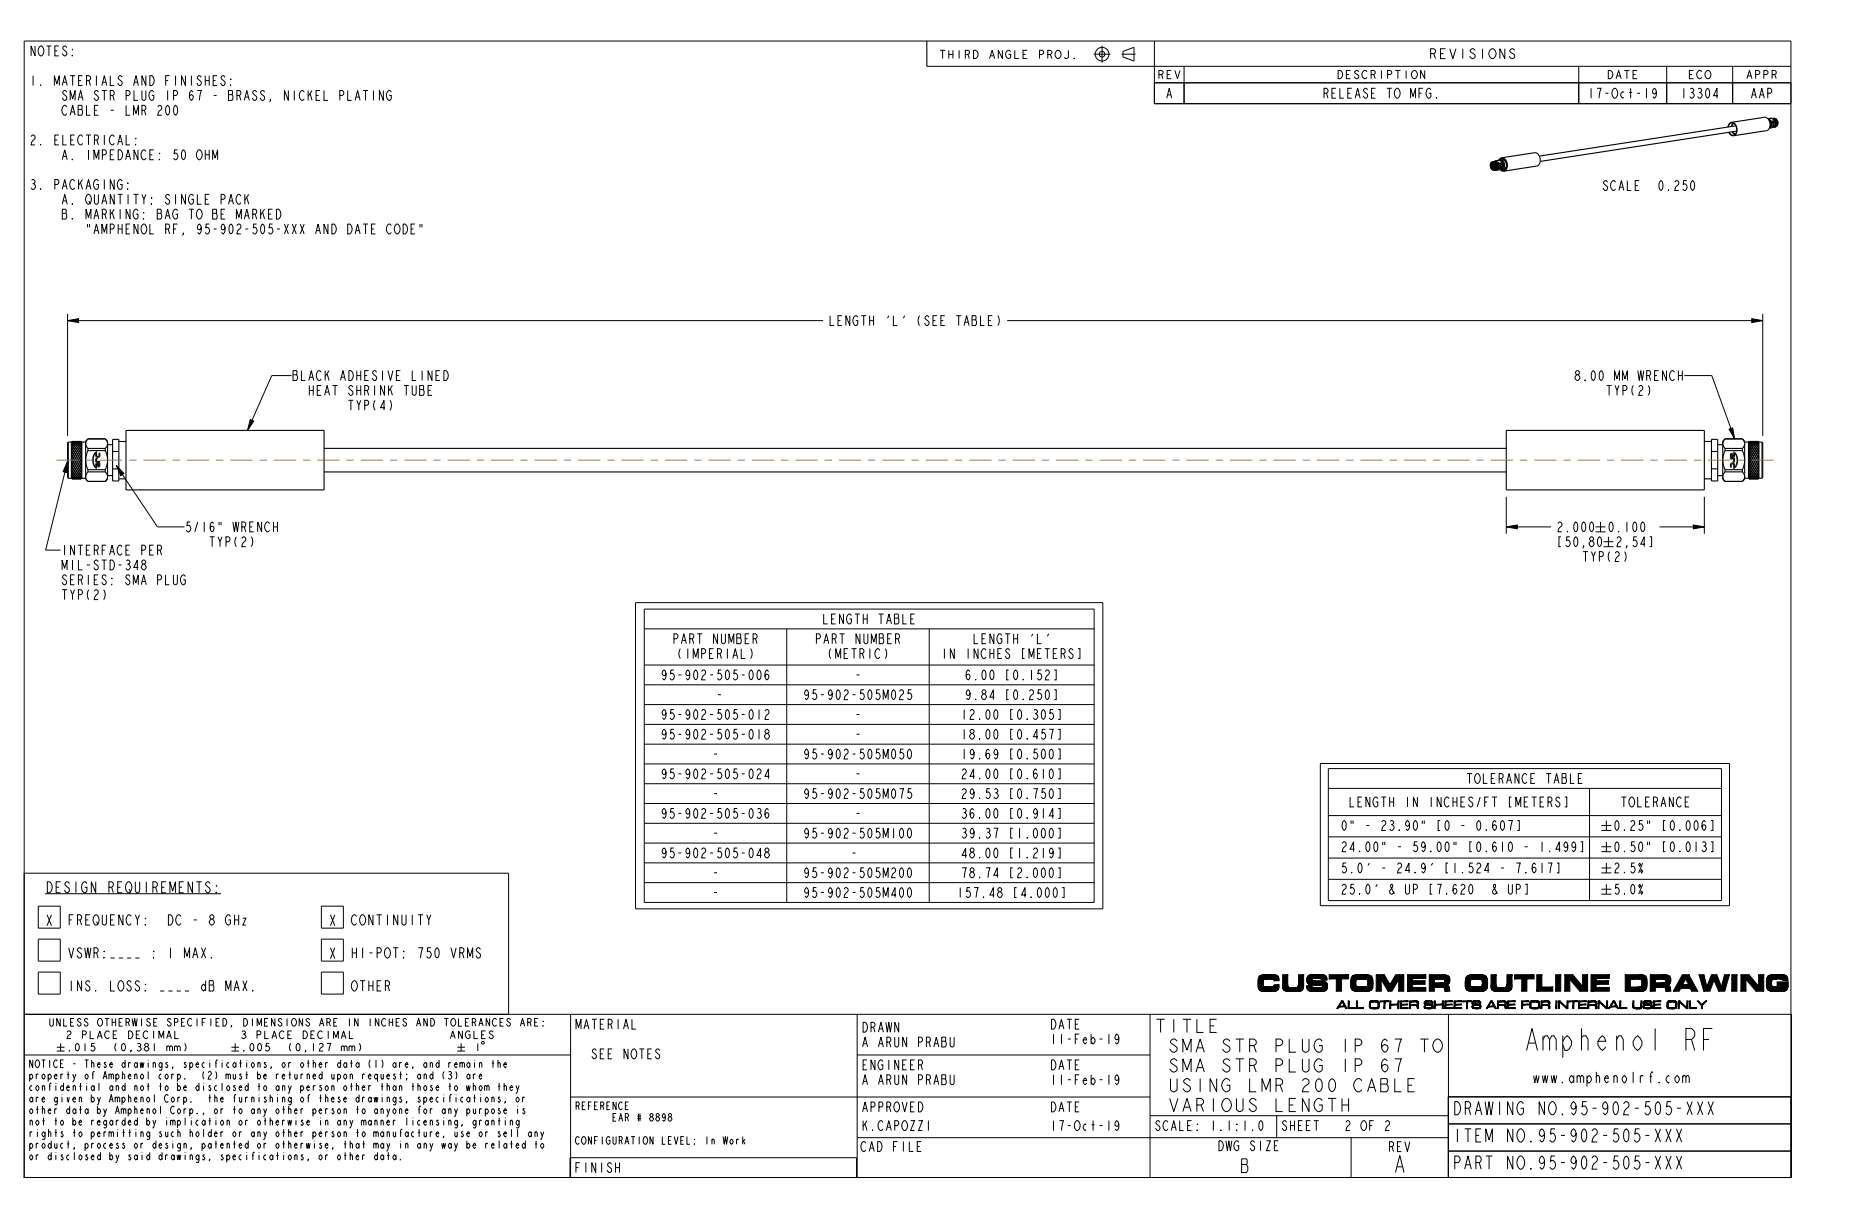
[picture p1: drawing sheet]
<svg xmlns="http://www.w3.org/2000/svg" width="432mm" height="279mm" viewBox="0 0 432 279" stroke-linecap="round" stroke-linejoin="round" font-family="sans-serif">
<g fill="none" stroke="#000" stroke-width=".23">
<path d="M214.1 15.3h199.7M252.7 12.5h3.9M254.6 10.6v3.9M259.1 12.5h3.2M259.5 11.9l2.5-1v3.2l-2.5-.9zM266.7 19.1h147.1M266.7 9.5v14.5h147.1M273.6 15.3v8.7M364.7 15.3v8.7M385.1 15.3v8.7M400.3 15.3v8.7M90.4 21.3l-.3-.4a1.22 1.22 0 0 0-.8 1.2 1.22 1.22 0 0 0 .8 1.1l.3-.4v-.7h-.5"/>
<path d="M63.9 48.3a1.14 1.14 0 0 1 1 .7 1.14 1.14 0 0 1-.2 1.3l-.4 .3h-.4zM15.6 74.1l2.5-.4v.8zM15.6 72.5v28.2M15.6 74.1h174.6M230.5 73a2.03 2.03 0 0 1 0 2.2M232.7 74.1h174.6M404.7 73.7l2.6 .4-2.6 .4zM407.3 72.5v28.2M57.8 97l.8 .3-1.4 2.2zM67.3 86.8h-4.5l-5.6 12.7M389.1 86.8h6.4l5.3 14.6M399.5 99.2l.8-.3 .5 2.5z"/>
<path d="M15.6 106.6l-.2 2.6-.8-.2zM15.6 106.6l-5.1 20.5h3.5M26.9 107.6l1.7 1.8-.7 .5zM26.9 107.6l9.5 14.2h6.2M348 114.8v8.6M393.8 114.8v8.6M146.8 139.3h108v70.7h-108zM348 121.8l2.5-.5v.9zM348 121.8h10.3M368.6 121.8h2.3M368.6 122.9h2.3M369.8 120.6v2.3"/>
<path d="M370.5 125.2h2.2M370.5 126.3h2.2M371.6 124.1v2.2M383.4 121.8h10.4M391.2 121.3l2.6 .5-2.6 .4zM148.8 140.8h104v67.8h-104zM148.8 145.3h104M148.8 153.7h104M148.8 158.3h104M181.8 145.3v63.3M214.7 145.3v63.3M148.8 162.8h104"/>
<path d="M148.8 167.4h104M148.8 172h104M148.8 176.5h104M305 176.4h94.6v32.9h-94.6zM306.9 177.6h90.8v30.5h-90.8zM148.8 181.1h104M148.8 185.7h104M148.8 190.3h104M148.8 194.8h104M148.8 199.4h104M306.9 182.2h90.8M306.9 188.5h90.8"/>
<path d="M306.9 193.4h90.8M306.9 198.3h90.8M350.5 189.6h.5v2.3h-.5M359.7 199.4h.5v2.3h-.5M365.2 194.5h.4v2.3h-.4M367.2 182.2v25.9M370 190.8h2.3M370 191.9h2.3M370 195.7h2.3M370 196.8h2.3M371.1 189.6v2.3M371.1 194.5v2.3"/>
<path d="M371.1 199.4v2.3M373.1 199.8l.3-.4h.3l.3 .4a.88 .88 0 0 1-.6 1l-.3 .9h.9M373.3 189.8l.3-.2a1.55 1.55 0 0 1 0 2.3 1.62 1.62 0 0 1-.3-2.1zM373.3 194.7l.3-.2a1.55 1.55 0 0 1 0 2.3 1.62 1.62 0 0 1-.3-2.1zM375.3 191.7l.1 .2zM375.3 196.6l.1 .2zM376.8 190l.3-.4h.2l.4 .4a.88 .88 0 0 1-.6 1l-.3 .9h.9M377.7 194.5h-.7l-.1 1 .2-.2a.77 .77 0 0 1 .7 .8 .77 .77 0 0 1-.7 .7l-.3-.4M377.7 199.4h-.7l-.1 1 .2-.2a.77 .77 0 0 1 .7 .8 .77 .77 0 0 1-.7 .7l-.3-.4M378.8 194.7l.2-.2a1.55 1.55 0 0 1 0 2.3 1.62 1.62 0 0 1-.2-2.1zM378.8 199.4l.2 .4-.2 .4-.2-.4zM379.5 189.6h-.7l-.1 1 .2-.2a.77 .77 0 0 1 .7 .8 .77 .77 0 0 1-.7 .7l-.3-.4"/>
<path d="M379.5 199.4l-.9 2.3M380.6 189.6v.8M380.6 194.5v.8M381.1 189.6v.8M381.1 194.5v.8M384.8 189.6h-.5v2.3h.5M384.8 194.5h-.5v2.3h.5M386.1 189.8l.3-.2a1.55 1.55 0 0 1 0 2.3 1.62 1.62 0 0 1-.3-2.1zM386.1 194.7l.3-.2a1.55 1.55 0 0 1 0 2.3 1.62 1.62 0 0 1-.3-2.1zM388.1 191.7l.1 .2zM388.1 196.6l.1 .2zM389.8 189.8l.2-.2a1.55 1.55 0 0 1 0 2.3 1.62 1.62 0 0 1-.2-2.1z"/>
<path d="M389.8 194.7l.2-.2a1.55 1.55 0 0 1 0 2.3 1.62 1.62 0 0 1-.2-2.1zM391.6 189.8l.2-.2a1.55 1.55 0 0 1 0 2.3 1.62 1.62 0 0 1-.2-2.1zM391.8 194.5v2.3M393.3 194.7l.3-.2a.52 .52 0 0 1 .5 .6l-.3 .4a.68 .68 0 0 1 .4 .8 .68 .68 0 0 1-.6 .5l-.4-.4M393.6 195.5h.2M394 190l-.3-.4a1.55 1.55 0 0 0 0 2.3 .76 .76 0 0 0 0-1.3l-.4 .2-.1 .4M395.3 189.6h.4v2.3h-.4M395.3 194.5h.4v2.3h-.4M5.6 201.8h111.9v32.6M8.8 217h5.1v5.1h-5.1zM8.8 209.4h5.1v5.1h-5.1zM10.4 206.5h40.7"/>
<path d="M74.2 217h5.1v5.1h-5.1zM74.2 209.4h5.1v5.1h-5.1zM148.8 204h104M306.9 203.2h90.8M370 200.6h2.3M370 201.7h2.3M370 205.5h2.3M370 206.6h2.3M371.1 204.4v2.2M374 204.4h-.7l-.1 .9 .2-.2a.77 .77 0 0 1 .7 .8 .77 .77 0 0 1-.7 .7l-.3-.3M375.3 201.5l.1 .2zM375.3 206.5l.1 .1z"/>
<path d="M377 204.5l.2-.1a1.55 1.55 0 0 1 0 2.2 1.62 1.62 0 0 1-.2-2.1zM378.8 204.4l.2 .3-.2 .4-.2-.4zM379.3 201l.2 .3-.2 .4-.3-.4zM379.3 205.9l.2 .4-.2 .3-.3-.3zM379.5 204.4l-.9 2.2M5.6 234.4h408.3v37.7h-408.5M8.8 224.7h5.1v5h-5.1zM74.2 224.7h5.1v5h-5.1zM131.8 234.4v37.7M198 234.4v37.7M265.7 234.4v37.7M334.6 234.4v37.7"/>
<path d="M5.6 243.8h126.2M13.1 242h1.8M13.1 242.9h1.8M14 241.1v1.8M16 242.8l.1 .1zM17.6 241.3l.3-.2 .2 .2a1.09 1.09 0 0 1-.2 1.6l-.3-.1a1.19 1.19 0 0 1 0-1.5zM19.6 241.1v1.8M21.9 241.1h-.7l-.1 .8a.55 .55 0 0 1 .8 .1 .55 .55 0 0 1-.2 .7 .55 .55 0 0 1-.7-.1M26.9 241.1a1.33 1.33 0 0 0 0 1.8M28.3 241.3l.2-.2 .3 .2a1.09 1.09 0 0 1-.3 1.6l-.2-.1a1.19 1.19 0 0 1 0-1.5zM30.3 242.9l-.1-.1 .1 .1-.2 .3M31.8 241.3l.4-.2 .3 .3-.3 .5a.51 .51 0 0 1 .3 .8 .51 .51 0 0 1-.9-.1"/>
<path d="M32 241.9h.2M33.8 241.9l-.4-.3 .4-.5 .5 .3-.3 .5M35.6 241.1v1.8M38.5 242l.3-.3h.2l.2 .3v.9M38.5 241.7v1.2M39.2 242l.2-.3h.2l.3 .3v.9M40.3 242l.2-.3h.3l.2 .3v.9M40.3 241.7v1.2M41 242l.2-.3h.2l.2 .3v.9M42.6 241.1a1.33 1.33 0 0 1 0 1.8M53.5 242h1.7M53.5 242.9h1.7"/>
<path d="M54.3 241.1v1.8M56.3 242.8l.1 .1zM58 241.3l.2-.2 .2 .2a1.09 1.09 0 0 1-.2 1.6l-.2-.1a1.19 1.19 0 0 1 0-1.5zM59.8 241.3l.2-.2 .2 .2a1.09 1.09 0 0 1-.2 1.6l-.2-.1a1.19 1.19 0 0 1 0-1.5zM62.2 241.1h-.7l-.1 .8a.55 .55 0 0 1 .8 .1 .55 .55 0 0 1-.1 .7 .55 .55 0 0 1-.8-.1M67.2 241.1a1.33 1.33 0 0 0 0 1.8M68.6 241.3l.3-.2 .2 .2a1.09 1.09 0 0 1-.2 1.6l-.3-.1a1.19 1.19 0 0 1 0-1.5zM70.6 242.9l-.1-.1 .1 .1-.2 .3M72.4 241.1v1.8M73.8 241.4l.3-.3 .5 .3a.69 .69 0 0 1-.5 .8l-.3 .7h.8M75.5 241.1h.9l-.4 1.8M78.9 242l.2-.3h.2l.2 .3v.9"/>
<path d="M78.9 241.7v1.2M79.5 242l.3-.3h.2l.2 .3v.9M80.6 242l.3-.3h.2l.2 .3v.9M80.6 241.7v1.2M81.3 242l.2-.3h.3l.2 .3v.9M83 241.1a1.33 1.33 0 0 1 0 1.8M105.6 242h1.8M105.6 242.9h1.8M105.7 259.3l-.3-.4a.66 .66 0 0 0-.4 .6 .66 .66 0 0 0 .4 .6l.3-.5M105.7 258.9l-.1 1.6-.1 .2-.4-.2M106.5 241.1v1.8M109.8 248.4l-.3-.2-.1 .3"/>
<path d="M110.4 241.1v1.8M110.7 248.7h.6l-.3-.5a.66 .66 0 0 0-.3 .6 .66 .66 0 0 0 .3 .6l.3-.3M110.9 251l.1-.1a.66 .66 0 0 1 .4 .6 .66 .66 0 0 1-.4 .6 .64 .64 0 0 1-.1-1.1zM111.3 240.8l.4-.1 .2 .4-.5 .2zM111.9 251.2l.4-.3 .2 .3v.9M111.9 250.9v1.2M112.5 251.2l.3-.3 .2 .3v.9M115 245.8l.4-.3 .2 .3v.9M115.5 253.7l-.1-.2-.3 .2 .5 .6-.2 .4-.4-.3M115.5 256.4l-.1-.2-.3 .2 .5 .6-.2 .4-.4-.3M116.4 246h.6l-.3-.5a.66 .66 0 0 0-.3 .6 .66 .66 0 0 0 .3 .6l.3-.3M116.4 256.7h.6l-.3-.5a.66 .66 0 0 0-.3 .6 .66 .66 0 0 0 .3 .6l.3-.3"/>
<path d="M116.7 254.7l-.1-.1 .1 .1-.1 .3M131.8 253.5h133.9M198 243.8h67.7M265.7 257.8h68.9M295 257.8v5.1M331.6 240.4l.4-.3a1.54 1.54 0 0 1 1.3 1.5 1.54 1.54 0 0 1-1.3 1.6 1.71 1.71 0 0 1-.4-2.8zM334.6 253.5h79.3M413.8 253.4h-79.2v18.7M413.8 259.7h-79.2M5.6 272.1v-262.6h408.2v262.6M91.5 267.3l-.4-.4a.66 .66 0 0 0-.3 .6 .66 .66 0 0 0 .3 .6l.4-.5M91.5 266.9v1.2"/>
<path d="M92.5 267.9l.1 .2zM106.8 260.1l-.1-.2 .1 .2-.2 .3M107.8 264.7l.4-.5a.66 .66 0 0 1 .4 .6 .66 .66 0 0 1-.4 .6l-.4-.4M109.3 264.7h.6l-.3-.5a.66 .66 0 0 0-.3 .6 .66 .66 0 0 0 .3 .6l.3-.3M110.9 261.7l.1-.2a.66 .66 0 0 1 .4 .6 .66 .66 0 0 1-.4 .6 .64 .64 0 0 1-.1-1zM112.2 261.5v1.2M112.6 261.7l-.2-.2-.2 .3M131.7 272.1v-4.5h66.2v4.5M198 262.9h136.6M312.1 262.9v9.2M413.8 266h-79.2"/>
<circle cx="254.6" cy="12.5" r="1.59"/>
<circle cx="254.6" cy="12.5" r=".65"/>
<circle cx="33.9" cy="242.4" r=".51"/>
</g>
<path d="M15.6 74.1l2.5-.4v.8zM404.7 73.7l2.6 .4-2.6 .4zM57.8 97l.8 .3-1.4 2.2zM15.6 106.6l-.2 2.6-.8-.2zM26.9 107.6l1.7 1.8-.7 .5zM399.5 99.2l.8-.3 .5 2.5zM348 121.8l2.5-.5v.9zM391.2 121.3l2.6 .5-2.6 .4z" fill="#000"/>
<g fill="none" stroke="#000" stroke-width=".25">
<path d="M214.1 9.4v5.9M344.3 38.1l.1 .7M344.3 38v.1M344.4 38.8l.3 .4 .4 .1M344.4 38.8h.1M344.7 38.4l.1 .5 .3 .2M344.7 38.4l.2 .5M344.7 38l.1 .8M344.8 37.4h.1M344.8 37.4l-.3 .2-.2 .4M344.8 37.6l-.2 .4v.5l.2 .4 .3 .2M344.8 38l.2 .7"/>
<path d="M344.9 37.5l-.3 .4-.1 .5 .2 .5 .4 .3M344.9 38.9l.2 .1M344.9 37.5l-.4 .1-.2 .4M344.9 37.5l.6 .5v.8l-.5 .5-.6-.5M344.9 37.4l.5 .2 .3 .6-.1 .7-.4 .4M344.9 37.4l.5 .3 .2 .7-.1 .6-.4 .3M344.9 37.4h-.1M344.9 37.4h.2M344.9 37.5h.1M344.9 37.5l-.4 .2-.1 .7 .2 .6 .5 .2M344.9 37.4h.6l.4 .3M345 37.5l.4 .4"/>
<path d="M345 38l.1 .7M345 38.3v.1M345 38.3h.1M345 38.4h.1M345.1 37.6l-.4 .2-.2 .5 .2 .5 .4 .3M345.1 38.1l-.1 .1M345.1 38.1h.1M345.1 38.2h.1M345.1 38.1v.1M345.1 38v.1M345.1 38.2l-.1 .1M345.1 38h.1"/>
<path d="M345.1 39h.1M345.1 37.6l-.3 .3-.1 .5M345.1 37.6l-.4 .5 .2 .8M345.1 39.3h.1M345.1 38.4v.2M345.1 37.6h.1M345.1 37.4l.7 .2M345.1 39.1h.1M345.1 38.4h.1M345.1 37.4l.4 .3 .3 .6-.2 .7-.4 .3M345.1 37.4l.9 .5-.4 1.3M345.1 37.6l-.4-.1-.2 .3-.1 .9 .3 .4 .3 .1 .3-.2 .2-.4"/>
<path d="M345.1 37.6l.3 .3M345.1 38.5v.1M345.1 38.2v.2M345.1 38.6h.1M345.1 37.6l-.2 .3-.1 .4 .2 .5 .3 .2M345.1 38.6l.3 .2zM345.2 38.7l.2 .2M345.2 37.7l-.2 .6 .3 .6M345.2 38.4l.3 .3M345.2 37.7l-.1 .3M345.2 39.3h-.1M345.2 38.2h.1"/>
<path d="M345.2 38.4l.1 .1M345.2 39.3h.1M345.3 39h.1M345.3 38.5h.1M345.3 38.5l.2 .1M345.3 38.9l.1 .1zM345.3 37.7l-.2 .4M345.3 37.8l-.2 .3M345.3 37.3l.2 .3M345.3 37.3h.1M345.3 37.3l-.5 .1M345.3 37.3l.8 1.4"/>
<path d="M345.3 37.3l.7 .1M345.3 39h-.2M345.3 39l-.2 .2M345.4 39h-.1M345.4 37.9l-.2 .3M345.4 37.9h.1M345.4 37.9l.1 .7M345.4 38.2h.1M345.4 38.2h-.3M345.4 37.3h-.1M345.4 37.3h.1M345.4 37.3h.2"/>
<path d="M345.4 37.3l.6 1.6M345.5 37.3h.1M345.5 37.3l.5 .2 .2 .6v.8l-.4 .3M345.5 37.6l.6 .9-.7 .8M345.5 38.6l-.2 .4M345.5 38.6h.1M345.5 38.4h-.4M345.5 39.3h.3M345.6 37.3h-.4l.9 1-.2 .5-.5 .5M345.6 37.4h.1M345.6 37.4l.4 1.6M345.6 39.1l-.1 .2 .1-.1"/>
<path d="M345.6 39.2l-.4 .1M345.7 37.1l.3 .3M345.7 37.1l-.4 .2M345.7 37.4h.1M345.7 37.4l-.6-.1 .6 .3 .4 .5-.5 1M345.7 37.4l.1 .2M345.7 37.4l.2 1.7M345.7 39.2h-.1M345.7 39.2h.1M345.8 39.2h.1M345.8 37.6h.1M345.8 37.6l.1 .1"/>
<path d="M345.8 37.6l-.1 1.6M345.8 39.1l-.2 .1M345.8 39.1h.1M345.8 39.1l-.1 .1M345.9 39.1h-.1M345.9 37.7h.1M345.9 37.7l.2 1M345.9 37.7l-.3 1.5M345.9 39v.1M346 39l-.6 .3M346 39h.1M346 37.4l.3 1"/>
<path d="M346 37.4l.3 .3M346 39.2h-.4M346 39.2l-.2 .1M346 38.9v.1M346 38.9l-.6 .4M346 38.9h.1M346.1 38.7l-.4 .4-.5 .2M346.1 38.7l-.1 .2M346.1 38.7h.1M346.3 38.4l-.3 .8M346.3 38.4l.1 .4M346.3 37h.1"/>
<path d="M346.3 37.7l.1 .1M346.3 38.9l-.3 .3M346.4 37.8l-.1 .6M346.4 38.8l-.1 .1M346.4 37h.1M346.4 37l.6 .6M346.4 37l-.7 .1M346.5 37h-.1M346.5 37l.5 .2 .3 .5M346.5 37l.6 .1 .5 .6M346.6 38.2v.3M346.6 38.2h.1"/>
<path d="M346.6 38.1v.1M346.6 38.2v.2M346.6 38.4v.1M346.6 39.2h.2M346.6 38.5h.1M346.6 38.1h.1M346.6 38.6l.1 .1M346.6 38.5v.1M346.6 38v.1M346.6 38.6h.1M346.6 38h.1M346.7 38.6v.1"/>
<path d="M346.7 37.9l-.1 .1M346.7 38.7h.1M346.7 37.9v.2M346.7 38.1h.1M346.7 38.2v.2l.1-.1M346.7 38.2h.1M346.7 38.5v.2M346.7 37.9h.1M346.7 38.4l.1 .2M346.7 38.5h.1M346.7 38.5l.1 .1M346.8 38.2h.1"/>
<path d="M346.8 38.5v.1M346.8 38.6h.1M346.8 38.1h-.1M346.8 37.9v.2M346.8 38.1h.1M346.8 37.4l.4 .6-.1 .7M346.8 37.9h.1M346.8 38.3v.1M347 37.6h.1M347 37.6l.1 .6M347 37.6l.1 .1M347 37.6l-.7 .1"/>
<path d="M347 38.8l-.6 .4-.6 .1M347 38.8l-.7 .1M347.1 37.7v.5M347.1 37.7l-.7 .1M347.1 38.7l-.1 .1M347.1 38.7l-.7 .1M347.1 38.2v.5M347.3 36.9h.1M347.3 36.9l-.3 .1 .7 .2M347.3 37.7v.9M347.3 38.6l-.5 .6M347.6 37.7v.9"/>
<path d="M347.6 37.7h-.3M347.6 38.6l-.3 .4-.5 .2M347.6 38.6h-.3M347.7 39h.1M348 38.6l-.7 .4h.4M401 29.1l-45.4 7M401.2 30.3l-45.4 7M408.5 27.5l.6 .7M408.6 27.6l.3 .1M408.6 27.4l-.1 .1M408.6 27.4h.1M408.7 27.4l.2 .3"/>
<path d="M408.8 27.7l.3 .4M408.9 27.8l.2 .3M408.9 27.7l.4 .3M408.9 27.7l.4 .9M408.9 29.5h.1M408.9 29.5h-.1M409.1 28.2l-.2 .1M409.1 28.2v.9M409.1 29.1l-.3 .4M409.1 29.1l-.2 .1M409.1 28.1h.1M409.1 29.1v.1"/>
<path d="M409.1 28.1l.1 .7M409.2 28.8l-.1 .3M409.2 28.8l-.2 .4M409.2 28.8h.1M409.3 28.6l-.4 .9M409.3 28.6l.1 .5M409.3 28l.1 .1M409.3 29.2l-.4 .3M409.4 28.1l-.1 .5M409.4 29.1l-.1 .1M409.4 27.3l.2 .1M409.4 27.3l-.8 .1"/>
<path d="M409.4 27.3l-.7 .1M409.5 27.4l.9 .4M409.5 27.4h.1M409.6 28.3v.2M409.6 28.5h.1v.1M409.6 28.3h.1M409.6 27.4l.4 .5M409.6 27.5l.4 .2 .2 .6-.1 .7-.3 .3M409.6 28.8v.2v-.2M409.6 28.8h.1M409.6 27.4l.7 .2M409.6 27.4l.4 .3 .3 .7-.2 .6-.4 .4"/>
<path d="M409.6 27.4l.9 .5-.4 1.4M409.6 28.2v.1M409.6 28.2h.1M409.6 28.3l.1 .1M409.7 28.3h.1M409.7 28.7h.1M409.7 28.8h-.1M409.7 28.4l-.1 .1M409.7 28.2v.2M409.7 28.7l-.1 .1M409.7 28.5v.1M409.7 29h.1"/>
<path d="M409.7 28.8v.1M409.7 28.2h.1M409.7 28.4h.1M409.7 28.7v.1M409.7 28.6v.1M409.7 28.2l.1 .1M409.7 28.9v.1M409.7 29.3l-.9 .3M409.7 29.3h.1M409.7 29.4h.1M409.8 28.2v.1M409.8 28.3h.1"/>
<path d="M409.8 28.9h.1M409.8 29.3h-.1M409.8 28.9h-.1M409.8 28.3v.1M409.8 28.4h.1M409.8 28.8v.1M409.8 27.4l.8 1.1-.7 .8M409.8 27.4h.1M409.8 27.4h-.3M409.8 28.4v.4M409.8 28.4v.2M409.8 27.4l.8 1.3"/>
<path d="M409.8 28.8h.1M409.8 28.6v.2M409.8 28.6h.1M409.9 29.3h-.1M409.9 27.4h-.1M409.9 27.4h.1M409.9 27.4h.2M410 27.4l.5 1.5M410 27.4h-.3l.9 .9-.2 .6-.5 .4M410 27.4h.1M410 27.9l.1 .6M410 27.9v.1"/>
<path d="M410 27.9l-.7 .1M410 29.1l-.2 .2M410 29.1l-.7 .1M410 28l.1 .5M410 28l-.6 .1M410 29v.1M410 29l-.6 .1M410.1 27.4h.1M410.1 27.4l.1 .1M410.1 27.4l.4 1.7M410.1 27.4l.5 .4M410.1 29.3l-.4 .1"/>
<path d="M410.1 28.5l-.1 .5M410.2 27.5l-.6-.1 .6 .3 .4 .4-.6 1.2h.1M410.2 27.5h.1M410.2 27.5l.1 .1M410.2 27.5l.1 .9M410.2 29.3h-.1M410.2 29.3h.1M410.2 29.2l-.1 .1M410.2 29.2h.1M410.3 28.4l.1 .8M410.3 27.6h.1M410.3 27.6l.1 .2"/>
<path d="M410.3 27.6l-.1 1.6M410.4 29.2h-.2M410.4 29.2l-.2 .1M410.4 29.2h.1M410.4 27.8h.1M410.4 27.8l.2 .9M410.4 27.8l-.3 1.5M410.5 29.1l-.1 .1M410.5 29.1l-.6 .2M410.5 29.1h.1M410.5 28.9v.2M410.5 28.9l-.7 .4"/>
<path d="M410.5 28.9h.1M410.6 28.7l-.1 .2M410.6 28.7l-.4 .4-.5 .3M410.6 28.7h.1M410.6 27.8h.1M410.6 27.8l.1 .8M410.7 28.6l-.1 .4-.3 .2M410.7 28.6h.1M15.8 102.2l-.2 .1v8.1l.2 .1M15.8 102.2v8.3M15.8 110.5h.7M15.8 102.2h.7"/>
<path d="M16.5 102.2v8.3M16.5 110.5l.1 .2M16.6 107.7l1.8-3.6a.77 .77 0 0 0 0-1.3l-.7-.6-.6-.2a.21 .21 0 0 0-.4 .1 .21 .21 0 0 0 .3 .3l1.3 1.7a1.41 1.41 0 0 1 0 2l-1.3 2.5a.77 .77 0 0 0 0 1.2l.7 .7 .6 .2a.21 .21 0 0 0 .4-.1 .21 .21 0 0 0-.3-.3l-.9-1-.9-1.6M16.6 109.8l.5 .6 .6 .2h.6l.5-.3M16.6 108.5l1.1 1.6 1.1 .6M16.6 105.9l1.8-3a.41 .41 0 0 0 .3-.5 .41 .41 0 0 0-.5-.3h-.7l-.6 .4a.47 .47 0 0 0-.2 .4 .47 .47 0 0 0 .3 .4l1.4 2.6a1.54 1.54 0 0 1-.2 2l-1.6 2.4M16.6 105.9l2.2 3.9M16.6 102l1.1 .6 1.1 1.6-2.2 4.3M16.6 102v8.7M16.6 102l-.1 .2M16.6 110.7h2.2M16.6 102h2.2"/>
<path d="M17.1 103.3l-.5 .9 2.2 4.3M17.1 103.3h.1M18.8 107.7l-1.8-3.6a.77 .77 0 0 1 0-1.3l.7-.6 .6-.2a.21 .21 0 0 1 .4 .1 .21 .21 0 0 1-.3 .3l-1.3 1.7a1.41 1.41 0 0 0 0 2l1.3 2.5a.77 .77 0 0 1 0 1.2l-.7 .7-.6 .2a.21 .21 0 0 1-.4-.1 .21 .21 0 0 1 .3-.3l.9-1 .9-1.6M18.8 109.8l-.5 .6-.6 .2h-.6l-.5-.3M18.8 108.5l-1.1 1.6-1.1 .6M18.8 105.9l-1.8-3a.41 .41 0 0 1-.3-.5 .41 .41 0 0 1 .5-.3h.7l.6 .4a.47 .47 0 0 1 .2 .4 .47 .47 0 0 1-.3 .4l-1.4 2.6a1.54 1.54 0 0 0 .2 2l1.6 2.4M18.8 105.9l-2.2 3.9M18.8 102l-.8 .4-.8 .9M18.8 102v8.7M18.8 102l.1 .2M18.9 102.2v8.3M18.9 110.5l-.1 .2"/>
<path d="M18.9 110.5h.9M18.9 102.2h.9M20.3 101.4l-.5 1.1 .5 1.1M20.3 104.1l-.4 1.1-.1 1.1 .1 1.2 .4 1M20.3 109l-.5 1.2 .5 1.1M20.3 101.4l-.5 .5v8.8l.5 .6M20.3 101.4h.1M20.3 103.6v.5M20.3 108.5v.5M20.3 111.3h.1M20.3 111.3h4M20.3 109h4"/>
<path d="M20.3 108.5h4M20.3 104.1h4M20.3 103.6h4M20.3 101.4h4M22.2 105.9l.3-.1v.2h-.2v.6h.8v.2h-1zM22.3 106v.1M22.3 105.5v-.8h-.2v.8l.2 .1h.7l.1-.9h-.2v.8M22.3 105.5h.1M22.3 104.4l-.5 .5-.3 .7a2.85 2.85 0 0 0 .4 2.3l.5 .3M22.3 108.2h.1M22.4 104.4h.1M22.4 105.5h.4"/>
<path d="M22.4 104.4a2.48 2.48 0 0 0 0 3.8M22.7 107.7v-.5h-.2l.1 .7 .4-.1 .1-.8h-.9l-.1 .9h.2v-.7h.6v.5M22.7 107.7h.1M22.9 105.5h-.1M22.9 107.7h.1M24.3 104.1l.4 1.1 .1 1.1-.1 1.2-.4 1M24.3 109l.5 1.2-.5 1.1M24.3 101.4l.5 1.1-.5 1.1M24.3 101.4h.1M24.3 103.6v.5M24.3 108.5v.5M24.3 111.3h.1"/>
<path d="M24.3 101.4l.5 .5v8.8l-.5 .6M24.8 109.9h1.2M24.8 102.8h1.2M26 101.5h1.5v9.6h-1.5zM26 108.4h1.5M26 104.3h1.5M27.5 110.7h1.6M27.5 102h1.6M74.9 109.1h273.1M74.9 103.6h273.1M393.8 110.7h1.6M393.8 102h1.6"/>
<path d="M395.4 101.5h1.4v9.6h-1.4zM395.4 108.4h1.4M395.4 104.3h1.4M396.8 109.9h1.2M396.8 102.8h1.2M398.5 101.4l-.5 .5v8.8l.5 .6M398.5 104.1l-.3 1.1-.2 1.1 .2 1.2 .3 1M398.5 101.4l-.5 1.1 .5 1.1M398.5 109l-.5 1.2 .5 1.1M398.5 111.3h4.1M398.5 109h4.1M398.5 108.5h4.1"/>
<path d="M398.5 104.1h4.1M398.5 103.6h4.1M398.5 101.4h4.1M398.5 101.4h.1M398.5 103.6v.5M398.5 108.5v.5M398.5 111.3h.1M399.8 105.9h.9v.9l-.3 .1 .2-.3v-.5h-.8zM399.9 107.1h.8v.9h-.1l-.1-.8h-.5v.8h-.2zM399.9 104.8h.3l.2 .2v.4h-.2v-.4h-.2v.5h.5l.1-.7h.1v.9h-.9zM400.1 105h.1M400.5 108.3h.1"/>
<path d="M400.5 104.5a2.47 2.47 0 0 1-.1 3.8h.1M400.5 104.5l.4 .2a2.51 2.51 0 0 1 .5 2l-.2 .9-.7 .7M400.5 104.5h.1M400.6 106.6h.1M402.6 109l.5 1.2-.5 1.1M402.6 104.1l.3 1.1 .2 1.1-.2 1.2-.3 1M402.6 101.4l.5 1.1-.5 1.1M402.6 101.4l.5 .5v8.8l-.5 .6M402.6 101.4h.1M402.6 103.6v.5M402.6 108.5v.5M402.6 111.3h.1"/>
<path d="M403.1 110.5h.9M403.1 102.2h.9M404 110.5l.1 .2M404 102.2v8.3M404.1 107.7l1.8-3.6a.77 .77 0 0 0-.1-1.3l-.6-.6-.7-.2a.21 .21 0 0 0-.3 .1 .21 .21 0 0 0 .3 .3l1.3 1.7a1.41 1.41 0 0 1-.1 2l-1.3 2.5a.77 .77 0 0 0 .1 1.2l.7 .7 .6 .2a.21 .21 0 0 0 .3-.1 .21 .21 0 0 0-.2-.3l-.9-1-.9-1.6M404.1 105.9l1.7-3a.41 .41 0 0 0 .3-.5 .41 .41 0 0 0-.5-.3h-.6l-.6 .4a.47 .47 0 0 0-.3 .4 .47 .47 0 0 0 .3 .4l1.5 2.6a1.54 1.54 0 0 1-.2 2l-1.6 2.4M404.1 102l1.1 .6 1 1.6-2.1 4.3M404.1 105.9l2.1 3.9M404.1 108.5l1.1 1.6 1 .6M404.1 109.8l.5 .6 .6 .2h.5l.5-.3M404.1 110.7h2.1M404.1 102h2.1"/>
<path d="M404.1 102l-.1 .2M404.1 102v8.7M405.7 109.4l-.8 .9-.8 .4M405.7 109.4h.1M406.2 107.7l-1.8-3.6a.77 .77 0 0 1 .1-1.3l.7-.6 .6-.2a.21 .21 0 0 1 .3 .1 .21 .21 0 0 1-.2 .3l-1.4 1.7a1.41 1.41 0 0 0 .1 2l1.3 2.5a.77 .77 0 0 1-.1 1.2l-.6 .7-.7 .2a.21 .21 0 0 1-.3-.1 .21 .21 0 0 1 .3-.3l.8-1 .9-1.6M406.2 105.9l-1.7-3a.41 .41 0 0 1-.3-.5 .41 .41 0 0 1 .5-.3h.6l.6 .4a.47 .47 0 0 1 .3 .4 .47 .47 0 0 1-.3 .4l-1.4 2.6a1.54 1.54 0 0 0 .1 2l1.6 2.4M406.2 102l-1 .6-1.1 1.6 2.1 4.3M406.2 105.9l-2.1 3.9M406.2 108.5l-.5 .9M406.2 109.8l-.5 .6-.6 .2h-.5l-.5-.3M406.2 102l.2 .2M406.2 102v8.7"/>
<path d="M406.4 110.5h.7M406.4 102.2h.7M406.4 110.5l-.2 .2M406.4 102.2v8.3M407.1 102.2l.2 .1v8.1l-.2 .1M407.1 102.2v8.3"/>
</g>
<!-- layer: 02___PRT_ALL_AXES -->
<g fill="none" stroke="#000" stroke-width=".25">
<path d="M346.4 37l.4-.4 .6 .1 .5 .4 .2 .8v.8l-.3 .5-.5 .2-.6-.2M346.6 39.2l.4 .3 .4 .1M346.6 37l.4-.2 .4 .1 .4 .4 .2 .6-.2 1.1-.4 .2h-.5M346.8 39.2l.6 .2M346.9 36.5l-.6 .5M346.9 36.5l.8 .3 .5 1.1-.1 1.1-.7 .6M346.9 36.5l7.8-1.2 .7 .4 .4 1-.1 1.1-.6 .6-7.7 1.2M347 36.7l-.5 .3M347 36.7l.7 .2 .4 1-.1 1-.6 .5M347.2 36.6l-.2 .1M347.7 39.3l-.3 .1M399.3 29.3l.4-.7 .6-.2 .6 .4 .3 .9-.1 .9-.4 .6h-.6l-.6-.6"/>
<path d="M399.4 30.6l.5 .6 .6 .2M400 28.3l-.5 .3-.3 .8M400 28.3l.8 .3 .5 1.1-.1 1.1-.7 .6M400 28.3l7.8-1.2 .7 .4 .4 1-.1 1.1-.6 .6-7.7 1.2M400.2 30.5l.6 .6M400.3 30.4l.6 .6M400.4 28.5l-.4 .7M400.6 28.5l-.5 .7M29.1 99.5h45.8v13.7h-45.8zM348 99.5h45.8v13.7h-45.8z"/>
</g>
<!-- layer: AXIS -->
<g fill="none" stroke="#aa7638" stroke-width=".23">
<path d="M13.1 106.3h5.1M19.8 106.3h1.7M23.1 106.3h5.1M29.9 106.3h1.6M33.2 106.3h5.1M39.9 106.3h1.7M43.2 106.3h5.1M50 106.3h1.6M53.2 106.3h5.2M60 106.3h1.6M63.3 106.3h5.1M70 106.3h1.7"/>
<path d="M73.3 106.3h5.1M80.1 106.3h1.6M83.4 106.3h5.1M90.1 106.3h1.7M93.4 106.3h5.1M100.2 106.3h1.6M103.4 106.3h5.2M110.2 106.3h1.6M113.5 106.3h5.1M120.2 106.3h1.7M123.5 106.3h5.1M130.3 106.3h1.6"/>
<path d="M133.6 106.3h5.1M140.3 106.3h1.7M143.6 106.3h5.1M150.4 106.3h1.6M153.6 106.3h5.2M160.4 106.3h1.6M163.7 106.3h5.1M170.4 106.3h1.7M173.7 106.3h5.1M180.5 106.3h1.6M183.8 106.3h5.1M190.5 106.3h1.7"/>
<path d="M193.8 106.3h5.1M200.6 106.3h1.6M203.9 106.3h5.1M210.6 106.3h1.7M213.9 106.3h5.1M220.7 106.3h1.6M223.9 106.3h5.2M230.7 106.3h1.6M234 106.3h5.1M240.7 106.3h1.7M244 106.3h5.1M250.8 106.3h1.6"/>
<path d="M254.1 106.3h5.1M260.8 106.3h1.7M264.1 106.3h5.1M270.9 106.3h1.6M274.1 106.3h5.2M280.9 106.3h1.6M284.2 106.3h5.1M290.9 106.3h1.7M294.2 106.3h5.1M301 106.3h1.6M304.3 106.3h5.1M311 106.3h1.7"/>
<path d="M314.3 106.3h5.1M321.1 106.3h1.6M324.3 106.3h5.2M331.1 106.3h1.6M334.4 106.3h5.1M341.1 106.3h1.7M344.4 106.3h5.1M351.2 106.3h1.6M354.5 106.3h5.1M361.2 106.3h1.7M364.5 106.3h5.1M371.3 106.3h1.6"/>
<path d="M374.6 106.3h5.1M381.3 106.3h1.7M384.6 106.3h5.1M391.4 106.3h1.6M394.6 106.3h5.2M401.4 106.3h1.6M404.7 106.3h5.1"/>
</g>
<text font-size="6.6" x="352.5" y="242.8">Amphenol RF</text>
<text font-size="6.5" x="290.3" y="229.1">CUSTOMER OUTLINE DRAWING</text>
<text font-size="5.2" x="321.8" y="271">A</text>
<text font-size="4.1" x="286.4" y="271">B</text>
<g font-size="4">
<text x="266.6" y="238.6">TITLE</text>
<text x="269.6" y="243.2">SMA</text>
<text x="281.5" y="243.2">STR</text>
<text x="293.4" y="243.2">PLUG</text>
<text x="308.2" y="243.2">IP</text>
<text x="317.1" y="243.2">67</text>
<text x="326" y="243.2">TO</text>
<text x="269.6" y="247.7">SMA</text>
<text x="281.5" y="247.7">STR</text>
<text x="293.4" y="247.7">PLUG</text>
<text x="308.2" y="247.7">IP</text>
<text x="317.1" y="247.7">67</text>
<text x="269.6" y="252.3">USING</text>
<text x="269.6" y="256.9">VARIOUS</text>
<text x="287.4" y="252.3">LMR</text>
<text x="293.4" y="256.9">LENGTH</text>
<text x="299.3" y="252.3">200</text>
<text x="311.2" y="252.3">CABLE</text>
<text x="335.5" y="257.6">DRAWING NO.95-902-505-XXX</text>
<text x="335.5" y="263.9">ITEM NO.95-902-505-XXX</text>
<text x="335.5" y="270.2">PART NO.95-902-505-XXX</text>
</g>
<g font-size="3.3">
<text x="10.4" y="206.3">DESIGN REQUIREMENTS:</text>
<text x="10.4" y="213.9">X</text>
<text x="75.8" y="213.9">X</text>
<text x="75.8" y="221.6">X</text>
<text x="354.5" y="250.3">www.amphenolrf.com</text>
</g>
<g font-size="3.1">
<text x="15.5" y="213.8">FREQUENCY:</text>
<text x="37.9" y="213.8">DC - 8 GHz</text>
<text x="80.9" y="213.8">CONTINUITY</text>
<text x="15.5" y="221.4">VSWR:____ : 1 MAX.</text>
<text x="80.9" y="221.4">HI-POT: 750 VRMS</text>
<text x="15.5" y="229">INS. LOSS: ____ dB MAX.</text>
<text x="80.9" y="229">OTHER</text>
</g>
<g font-size="3">
<text x="6.7" y="12.9">NOTES:</text>
<text x="330.2" y="13.5">REVISIONS</text>
<text x="6.7" y="19.8">1. MATERIALS AND FINISHES:</text>
<text x="13.9" y="23.2">SMA STR PLUG IP 67 - BRASS, NICKEL PLATING</text>
<text x="269.2" y="22.7">A</text>
<text x="305.8" y="22.7">RELEASE TO MFG.</text>
<text x="366.9" y="22.7">17-Oct-19</text>
<text x="388.2" y="22.7">13304</text>
<text x="404.4" y="22.7">AAP</text>
<text x="13.9" y="26.6">CABLE - LMR 200</text>
<text x="6.7" y="33.5">2. ELECTRICAL:</text>
<text x="13.9" y="36.9">A. IMPEDANCE: 50 OHM</text>
<text x="6.7" y="43.8">3. PACKAGING:</text>
<text x="13.9" y="47.2">A. QUANTITY: SINGLE PACK</text>
<text x="370.3" y="44">SCALE</text>
<text x="383" y="44">0.250</text>
<text x="13.9" y="50.6">B. MARKING: BAG TO BE MARKED</text>
<text x="19.2" y="54.1">&quot;AMPHENOL RF,</text>
<text x="45.1" y="54.1">95-902-505-XXX</text>
<text x="72.5" y="54.1">AND DATE CODE&quot;</text>
<text x="191.3" y="75.2">LENGTH 'L' (SEE TABLE)</text>
<text x="67.8" y="87.9">BLACK ADHESIVE LINED</text>
<text x="363.8" y="87.9">8.00 MM WRENCH</text>
<text x="71.4" y="91.4">HEAT SHRINK TUBE</text>
<text x="80.3" y="94.8">TYP(4)</text>
<text x="371" y="91.4">TYP(2)</text>
<text x="42.9" y="122.9">5/16&quot; WRENCH</text>
<text x="359.6" y="122.9">2.000</text>
<text x="371.4" y="122.9">0.100</text>
<text x="14" y="128.3">INTERFACE PER</text>
<text x="14" y="131.7">MIL-STD-348</text>
<text x="48.2" y="126.3">TYP(2)</text>
<text x="359.5" y="126.3">[50,80</text>
<text x="365.4" y="129.8">TYP(2)</text>
<text x="373.2" y="126.3">2,54]</text>
<text x="14" y="135.1">SERIES: SMA PLUG</text>
<text x="14" y="138.6">TYP(2)</text>
<text x="155.5" y="148.8">PART NUMBER</text>
<text x="188.4" y="148.8">PART NUMBER</text>
<text x="190.1" y="144.2">LENGTH TABLE</text>
<text x="224.7" y="148.8">LENGTH</text>
<text x="237.5" y="148.8">'L'</text>
<text x="156.4" y="152.2">(IMPERIAL)</text>
<text x="191.1" y="152.2">(METRIC)</text>
<text x="217.7" y="152.2">IN INCHES [METERS]</text>
<text x="152.8" y="157.1">95-902-505-006</text>
<text x="165.3" y="161.7">-</text>
<text x="185.7" y="161.7">95-902-505M025</text>
<text x="197.3" y="157.1">-</text>
<text x="223" y="157.1">6.00 [0.152]</text>
<text x="223" y="161.7">9.84 [0.250]</text>
<text x="152.8" y="166.3">95-902-505-012</text>
<text x="197.3" y="166.3">-</text>
<text x="222.1" y="166.3">12.00 [0.305]</text>
<text x="152.8" y="170.8">95-902-505-018</text>
<text x="197.3" y="170.8">-</text>
<text x="222.1" y="170.8">18.00 [0.457]</text>
<text x="152.8" y="180">95-902-505-024</text>
<text x="164.4" y="175.4">-</text>
<text x="185.7" y="175.4">95-902-505M050</text>
<text x="197.3" y="180">-</text>
<text x="222.1" y="175.4">19.69 [0.500]</text>
<text x="222.1" y="180">24.00 [0.610]</text>
<text x="164.4" y="184.5">-</text>
<text x="185.7" y="184.5">95-902-505M075</text>
<text x="222.1" y="184.5">29.53 [0.750]</text>
<text x="338.9" y="181.1">TOLERANCE TABLE</text>
<text x="152.8" y="189.1">95-902-505-036</text>
<text x="197.3" y="189.1">-</text>
<text x="222.1" y="189.1">36.00 [0.914]</text>
<text x="309.6" y="191.9">0&quot; - 23.90&quot; [0 - 0.607]</text>
<text x="312.1" y="186.5">LENGTH IN INCHES/FT [METERS]</text>
<text x="374.5" y="186.5">TOLERANCE</text>
<text x="164.4" y="193.7">-</text>
<text x="185.7" y="193.7">95-902-505M100</text>
<text x="222.1" y="193.7">39.37 [1.000]</text>
<text x="309.6" y="196.8">24.00&quot; - 59.00&quot; [0.610 - 1.499]</text>
<text x="152.8" y="198.3">95-902-505-048</text>
<text x="164.4" y="202.8">-</text>
<text x="185.7" y="202.8">95-902-505M200</text>
<text x="196.4" y="198.3">-</text>
<text x="222.1" y="198.3">48.00 [1.219]</text>
<text x="222.1" y="202.8">78.74 [2.000]</text>
<text x="309.6" y="201.7">5.0' - 24.9' [1.524 - 7.617]</text>
<text x="164.4" y="207.4">-</text>
<text x="185.7" y="207.4">95-902-505M400</text>
<text x="221.2" y="207.4">157.48 [4.000]</text>
<text x="309.6" y="206.6">25.0'</text>
<text x="320.6" y="206.6">&amp; UP [7.620</text>
<text x="344.4" y="206.6">&amp; UP]</text>
<text x="308.8" y="233.1">ALL OTHER SHEETS ARE FOR INTERNAL USE ONLY</text>
<text x="132.7" y="237.8">MATERIAL</text>
<text x="198.9" y="238.5">DRAWN</text>
<text x="242.5" y="237.8">DATE</text>
<text x="136.3" y="244.7">SEE NOTES</text>
<text x="198.9" y="242">A ARUN PRABU</text>
<text x="242.5" y="241.3">11-Feb-19</text>
<text x="198.9" y="247.2">ENGINEER</text>
<text x="198.9" y="250.7">A ARUN PRABU</text>
<text x="242.5" y="247.2">DATE</text>
<text x="242.5" y="250.7">11-Feb-19</text>
<text x="198.9" y="257">APPROVED</text>
<text x="242.5" y="257">DATE</text>
<text x="198.9" y="261.3">K.CAPOZZI</text>
<text x="242.5" y="261.3">17-Oct-19</text>
<text x="266.6" y="261.3">SCALE:</text>
<text x="279.4" y="261.3">1.1:1.0</text>
<text x="295.9" y="261.3">SHEET</text>
<text x="310.5" y="261.3">2 OF 2</text>
<text x="198.7" y="266.1">CAD FILE</text>
<text x="281.2" y="265.9">DWG SIZE</text>
<text x="320.6" y="266.1">REV</text>
<text x="132.6" y="271">FINISH</text>
</g>
<g font-size="2.5">
<text x="217.2" y="13.5">THIRD</text>
<text x="228.4" y="13.5">ANGLE</text>
<text x="239.5" y="13.5">PROJ.</text>
<text x="267.3" y="18.2">REV</text>
<text x="308.9" y="18.2">DESCRIPTION</text>
<text x="371.2" y="18.2">DATE</text>
<text x="389.9" y="18.2">ECO</text>
<text x="403.3" y="18.2">APPR</text>
</g>
<g font-size="2.3">
<text x="11.8" y="237.1">UNLESS OTHERWISE SPECIFIED, DIMENSIO NS ARE IN INCHES AND TOLERANCES ARE:</text>
<text x="15.4" y="240">2</text>
<text x="18.8" y="240">PLACE</text>
<text x="29.2" y="240">DECIMAL</text>
<text x="55.7" y="240">3</text>
<text x="59.2" y="240">PLACE</text>
<text x="69.6" y="240">DECIMAL</text>
<text x="103.9" y="240">ANGLES</text>
<text x="6.5" y="246.7">NOTICE - These drawings, specifications, or other data (1) are, and remain the</text>
<text x="6.5" y="249.4">property of Amphenol corp.</text>
<text x="45.3" y="249.4">(2) must be returned upon request; and (3) are</text>
<text x="6.5" y="252.1">confidential and not to be disclosed to any person other than those to whom</text>
<text x="6.5" y="254.7">are given by Amphenol Corp.</text>
<text x="6.5" y="257.4">other data by Amphenol Corp., or to any other person to anyone for any purpose</text>
<text x="46.7" y="254.7">the furnishing of these drawings, specifications,</text>
<text x="114.6" y="252.1">they</text>
<text x="118.9" y="254.7">or</text>
<text x="118.9" y="257.4">is</text>
<text x="132.7" y="256.4">REFERENCE</text>
<text x="6.5" y="260.1">not to be regarded by implication or otherwise in any manner licensing,</text>
<text x="6.5" y="262.7">rights to permitting such holder or any other person to manufacture, use or</text>
<text x="108.9" y="260.1">granting</text>
<text x="114.6" y="262.7">sell any</text>
<text x="141.3" y="259.1">EAR # 8898</text>
<text x="6.5" y="265.4">product, process or design, patented or otherwise, that may in any way be</text>
<text x="6.5" y="268.1">or disclosed by said drawings, specifications, or other data.</text>
<text x="111.8" y="265.4">related to</text>
<text x="132.7" y="264.4">CONFIGURATION LEVEL:</text>
<text x="162.6" y="264.4">In Work</text>
</g>
</svg>
